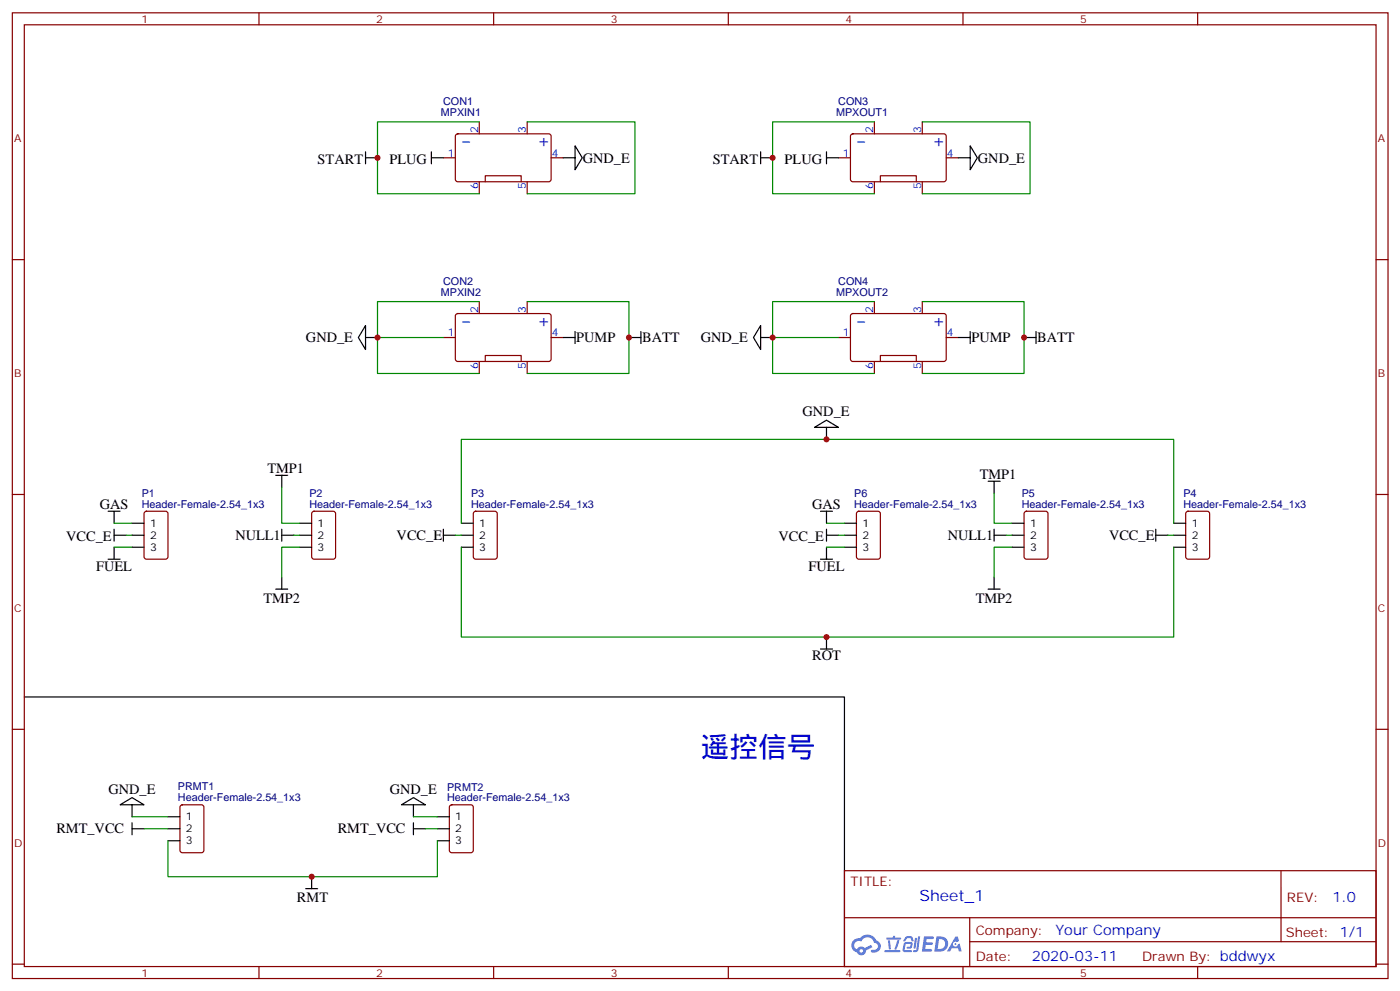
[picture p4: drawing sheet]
<svg xmlns="http://www.w3.org/2000/svg" width="413mm" height="292mm" viewBox="0 0 413 292" stroke-linecap="round" stroke-linejoin="round" font-family="sans-serif">
<path d="M7.2 205.2h241.6v79.4" fill="none" stroke="#000" stroke-width=".35"/>
<g fill="none" stroke="#870000" stroke-width=".35">
<path d="M3.6 3.8h405.4v284.3h-405.4zM7.2 7.3h398.2v277.3h-398.2zM76.3 3.8v3.5M145.5 3.8v3.5M214.6 3.8v3.5M283.7 3.8v3.5M352.9 3.8v3.5M3.6 76.4h3.6M405.4 76.4h3.6M3.6 145.6h3.6M405.4 145.6h3.6M3.6 214.7h3.6"/>
<path d="M405.4 214.7h3.6M248.8 256.4h156.6v28.2h-156.6zM377.4 256.4v20.9M248.8 270.2h156.5M285.7 277.3h119.6M285.7 270.2v14.1M3.6 283.9h3.6M76.3 284.6v3.5M145.5 284.6v3.5M214.6 284.6v3.5M283.7 284.6v3.5M352.9 284.6v3.5"/>
<path d="M405.4 283.9h3.6"/>
</g>
<g fill="#5487ff">
<path d="M272.3 275.7h2.5l.3 .2-.1 .5-2 .1-.1 .9h1.6l.4 .4-.4 .4h-1.7l-.2 1.2 1.9 .1 .2 .3-.2 .3-2.9 .1z"/>
<path d="M281.5 275.8h.7l.4 1.3-.7 .3a.74 .74 0 0 0-1.1 .3 .74 .74 0 0 0 .5 1 .74 .74 0 0 0 .9-.6l.6-.3 .6 2.3h-.9l-.2-.9h-1.8l-.6 .9h-.9z"/>
<path d="M269.6 276.1h.6l-.4 3a.31 .31 0 0 1-.3 .2 .31 .31 0 0 1-.3-.3z"/>
<path d="M270.5 275.7h.6l-.5 3.9a.89 .89 0 0 1-.7 .7 .89 .89 0 0 1-.9-.3l1-.4z"/>
<path d="M266.9 275.8l.6-.2 1.2 .1 .5 1.3-.6 .2-.4-1-1 .2a.95 .95 0 0 1-1 .8l-.1-.2z"/>
<path d="M266.5 277.5l1.8-.2a1.04 1.04 0 0 1 .6 1.1 1.04 1.04 0 0 1-.8 .9h-.7a.29 .29 0 0 1-.3-.3 .29 .29 0 0 1 .4-.3h.6l.2-.8-1.4 .1-.3 1.7 1.9 .1a.29 .29 0 0 1 .2 .3 .29 .29 0 0 1-.3 .3l-2-.1-.4-.3 .2-2z"/>
<path d="M260.6 279.8h4.4a.3 .3 0 0 1 .3 .3 .3 .3 0 0 1-.3 .3h-4.3z"/>
<path d="M264.4 276.8h.6l-.5 1.7a1.02 1.02 0 0 1-.7 1.1l-.2-.2z"/>
<path d="M261.6 276.9h.6l.3 2.4-.3 .3-.3-.2z"/>
<path d="M261.2 276.1h1.9l.2-.6h.5l-.1 .6h1.5a.29 .29 0 0 1 .3 .3 .29 .29 0 0 1-.3 .2h-3.9z"/>
<path d="M275.9 275.7l-.6 4.5h1.4a2.27 2.27 0 0 0 2.7-2.3 2.27 2.27 0 0 0-2.7-2.2zM276.7 276.5a1.5 1.5 0 0 1 1.8 1.5 1.5 1.5 0 0 1-1.9 1.4h-.3z"/>
<path d="M251.5 276.9a2.09 2.09 0 0 0 1 3.5 1.37 1.37 0 0 0 1.5 .9 1.37 1.37 0 0 0 1.1-1.4l2-1-.5-.7-1.8 .9a1.4 1.4 0 0 0-2.3 .4 1.32 1.32 0 0 1-.6-1.8 1.32 1.32 0 0 1 1.9-.5 2.02 2.02 0 0 1 2-1.2 2.02 2.02 0 0 1 1.8 1.6 1.09 1.09 0 0 1 1.1 1.4 1.09 1.09 0 0 1-1.6 .7 .41 .41 0 0 0-.5 .3 .41 .41 0 0 0 .4 .5 1.89 1.89 0 0 0 2.4-1.2 1.89 1.89 0 0 0-1.2-2.4 2.98 2.98 0 0 0-5-.7l-1 .2zM253.3 280a.52 .52 0 0 1 1 0 .52 .52 0 0 1-1 0z"/>
<circle cx="281.5" cy="278" r=".28"/>
</g>
<g fill="none" stroke="#870000" stroke-width=".35">
<path d="M134.4 39.6l.5-.2 27.1 .1 .4 .6-.1 13-.6 .4h-27.1l-.4-.7v-12.7zM141.2 35.9v3.5M155.3 35.9v3.5M250.8 39.6l.5-.2 27.1 .1 .4 .6-.1 13-.6 .4h-27.1l-.4-.7v-12.7zM257.6 35.9v3.5M271.7 35.9v3.5M130.6 46.5h3.6M141.2 53.5v3.5M143 53.5v-1.7h10.6v1.7M155.3 53.5v3.5M162.4 46.5h3.5M247.1 46.5h3.5"/>
<path d="M257.6 53.5v3.5M259.4 53.5v-1.7h10.6v1.7M271.7 53.5v3.5M278.8 46.5h3.5M130.6 99.4h3.6M134.4 92.5l.5-.2 27.1 .1 .4 .6-.1 13-.6 .4h-27.1l-.4-.7v-12.7zM141.2 88.8v3.5M155.3 88.8v3.5M162.4 99.4h3.5M247.1 99.4h3.5M250.8 92.5l.5-.2 27.1 .1 .4 .6-.1 13-.6 .4h-27.1l-.4-.7v-12.7zM257.6 88.8v3.5"/>
<path d="M271.7 88.8v3.5M278.8 99.4h3.5M141.2 106.4v3.6M143 106.4v-1.7h10.6v1.7M155.3 106.4v3.6M257.6 106.4v3.6M259.4 106.4v-1.7h10.6v1.7M271.7 106.4v3.6M42.7 150.7l.4-.2h5.7l.6 .5 .1 12.9-.5 .7h-5.9l-.6-.4-.1-13zM92.1 150.7l.4-.2h5.7l.6 .5 .1 12.9-.5 .7h-5.9l-.6-.4-.1-13zM139.7 150.7l.5-.2h5.6l.7 .5v12.9l-.5 .7h-5.8l-.7-.4v-13zM252.6 150.7l.4-.2h5.7l.6 .5 .1 12.9-.5 .7h-5.9l-.6-.4-.1-13z"/>
<path d="M302 150.7l.4-.2h5.7l.6 .5 .1 12.9-.5 .7h-5.9l-.6-.4-.1-13zM349.6 150.7l.5-.2h5.6l.7 .5v12.9l-.5 .7h-5.8l-.7-.4v-13zM53.3 237.2l.4-.2h5.7l.6 .4 .1 13-.5 .6-5.9 .1-.6-.5-.1-12.9zM132.6 237.2l.5-.2h5.6l.7 .4 .1 13-.5 .6-5.9 .1-.6-.5-.1-12.9z"/>
</g>
<g fill="none" stroke="#000" stroke-width=".35">
<path d="M107.7 46.5h3.5M107.7 44.7v3.5M127.1 46.5h3.5M127.1 44.7v3.5M165.9 46.5h3.5M169.4 42.9l2.2 3.6-2.2 3.5zM224.1 46.5h3.5M224.1 44.7v3.5M243.5 46.5h3.6M243.5 44.7v3.5M282.3 46.5h3.6M285.9 42.9l2.1 3.6-2.1 3.5z"/>
<path d="M107.7 95.8v7.1l-2.1-3.5zM107.7 99.4h3.5M165.9 99.4h3.5M169.4 97.6v3.5M185.3 99.4h3.5M188.8 97.6v3.5M224.1 95.8v7.1l-2.1-3.5zM224.1 99.4h3.5M282.3 99.4h3.6M285.9 97.6v3.5M301.7 99.4h3.6M305.3 97.6v3.5"/>
<path d="M81.2 139.9h3.6M83 139.9v3.6M240 125.8l3.5-2.1 3.6 2.1zM243.5 125.8v3.6M31.9 150.5h3.5M33.6 157.6h3.5M33.6 150.5v3.6M33.6 155.8v3.5M38.9 154.1h3.5M38.9 157.6h3.5M83 157.6h3.5M83 155.8v3.5"/>
<path d="M88.3 154.1h3.5M88.3 157.6h3.5M130.6 157.6h3.6M130.6 155.8v3.5M135.9 154.1h3.6M135.9 157.6h3.6M241.8 150.5h3.5M243.5 157.6h3.6M243.5 150.5v3.6M243.5 155.8v3.5M248.8 154.1h3.5M248.8 157.6h3.5"/>
<path d="M291.1 141.7h3.6M292.9 157.6h3.5M292.9 141.7v3.5M292.9 155.8v3.5M298.2 154.1h3.5M298.2 157.6h3.5M340.5 157.6h3.6M340.5 155.8v3.5M345.8 154.1h3.6M345.8 157.6h3.6M31.9 164.6h3.5M33.6 161.1v3.5"/>
<path d="M38.9 161.1h3.5M81.2 173.5h3.6M83 169.9v3.6M88.3 161.1h3.5M135.9 161.1h3.6M241.8 164.6h3.5M243.5 161.1v3.5M248.8 161.1h3.5M291.1 173.5h3.6M292.9 169.9v3.6M298.2 161.1h3.5M345.8 161.1h3.6"/>
<path d="M241.8 191.1h3.5M243.5 187.6v3.5M35.4 237l3.5-2.2 3.5 2.2zM38.9 237v3.5M118.3 237l3.5-2.2 3.5 2.2zM121.8 237v3.5M38.9 244h3.5M38.9 242.3v3.5M49.5 240.5h3.5M49.5 244h3.5M49.5 247.5h3.5M91.8 258.1v3.6"/>
<path d="M121.8 244h3.5M121.8 242.3v3.5M128.9 240.5h3.5M128.9 244h3.5M128.9 247.5h3.5M90.1 261.7h3.5"/>
</g>
<g fill="none" stroke="#008700" stroke-width=".35">
<path d="M141.2 35.9h-30v21.1h30M155.3 35.9h31.8v21.1h-31.8M257.6 35.9h-30v21.1h30M271.7 35.9h31.8v21.1h-31.8M111.2 99.4h19.4M141.2 88.8h-30v21.2h30M155.3 88.8h30v21.2h-30M227.6 99.4h19.5M257.6 88.8h-30v21.2h30M271.7 88.8h30v21.2h-30M33.6 154.1h5.3M37.1 157.6h1.8"/>
<path d="M83 143.5v10.6h5.3M86.5 157.6h1.8M134.2 157.6h1.7M135.9 154.1v-24.7h209.9v24.7M243.5 154.1h5.3M247.1 157.6h1.7M292.9 145.2v8.9h5.3M296.4 157.6h1.8M344.1 157.6h1.7M33.6 161.1h5.3M88.3 161.1h-5.3v8.8M135.9 161.1v26.5h209.9v-26.5"/>
<path d="M243.5 161.1h5.3M298.2 161.1h-5.3v8.8M38.9 240.5h10.6M42.4 244h7.1M49.5 247.5v10.6h79.4v-10.6M121.8 240.5h7.1M125.3 244h3.6"/>
</g>
<g fill="#c00">
<circle cx="111.2" cy="46.5" r=".88"/>
<circle cx="185.3" cy="99.4" r=".88"/>
<circle cx="111.2" cy="99.4" r=".88"/>
<circle cx="227.6" cy="46.5" r=".88"/>
<circle cx="227.6" cy="99.4" r=".88"/>
<circle cx="301.7" cy="99.4" r=".88"/>
<circle cx="91.8" cy="258.1" r=".88"/>
<circle cx="243.5" cy="187.6" r=".88"/>
<circle cx="243.5" cy="129.4" r=".88"/>
</g>
<text font-size="8.5" fill="#00f" x="206.5" y="222.8">遥控信号</text>
<g font-size="5.6" fill="#00f">
<text x="135.7" y="43.3">-</text>
<text x="158.6" y="43.3">+</text>
<text x="252.1" y="43.3">-</text>
<text x="275" y="43.3">+</text>
<text x="135.7" y="96.2">-</text>
<text x="158.6" y="96.2">+</text>
<text x="252.1" y="96.2">-</text>
<text x="275" y="96.2">+</text>
</g>
<text font-size="4.6" fill="#00f" x="270.9" y="265.4">Sheet_1</text>
<g font-size="4.2">
<text x="171.7" y="47.9">GND_E</text>
<text x="288.1" y="47.9">GND_E</text>
<text x="93.6" y="48.2">START</text>
<text x="114.8" y="48.2">PLUG</text>
<text x="210" y="48.2">START</text>
<text x="231.2" y="48.2">PLUG</text>
<text x="90.2" y="100.8">GND_E</text>
<text x="169.8" y="100.8">PUMP</text>
<text x="189.2" y="100.8">BATT</text>
<text x="206.5" y="100.8">GND_E</text>
<text x="286.2" y="100.8">PUMP</text>
<text x="305.6" y="100.8">BATT</text>
<text x="236.5" y="122.5">GND_E</text>
<text x="78.8" y="139.2">TMP1</text>
<text x="288.7" y="141">TMP1</text>
<text x="29.4" y="149.8">GAS</text>
<text x="239.3" y="149.8">GAS</text>
<text x="19.5" y="159.3">VCC_E</text>
<text x="69.3" y="159">NULL1</text>
<text x="116.9" y="159">VCC_E</text>
<text x="229.4" y="159.3">VCC_E</text>
<text x="279.2" y="159">NULL1</text>
<text x="326.8" y="159">VCC_E</text>
<text x="28.3" y="168.2">FUEL</text>
<text x="238.2" y="168.2">FUEL</text>
<text x="77.6" y="177.4">TMP2</text>
<text x="287.5" y="177.4">TMP2</text>
<text x="239.3" y="194.3">ROT</text>
<text x="32" y="233.8">GND_E</text>
<text x="114.9" y="233.7">GND_E</text>
<text x="16.6" y="245.4">RMT_VCC</text>
<text x="99.5" y="245.4">RMT_VCC</text>
<text x="87.5" y="265.6">RMT</text>
</g>
<g font-size="4.2" fill="#00f">
<text x="392.6" y="265.6">1.0</text>
<text x="311" y="275.2">Your Company</text>
<text x="304.1" y="283">2020-03-11</text>
</g>
<g font-size="3.9" fill="#800">
<text x="250.6" y="260.9">TITLE:</text>
<text x="379.2" y="265.6">REV:</text>
<text x="287.5" y="275.1">Company:</text>
<text x="378.9" y="275.8">Sheet: 1/1</text>
<text x="287.5" y="282.8">Date:</text>
<text x="336.5" y="282.9">Drawn By: bddwyx</text>
</g>
<g font-size="3.2" fill="#800">
<text x="41.7" y="6.8">1</text>
<text x="110.9" y="6.8">2</text>
<text x="180" y="6.8">3</text>
<text x="249.2" y="6.8">4</text>
<text x="318.3" y="6.8">5</text>
<text x="4.2" y="41.9">A</text>
<text x="406" y="41.9">A</text>
<text x="4.2" y="111">B</text>
<text x="406" y="111">B</text>
<text x="4.2" y="180.2">C</text>
<text x="406" y="180.2">C</text>
<text x="4.2" y="249.3">D</text>
<text x="406" y="249.3">D</text>
<text x="41.7" y="287.6">1</text>
<text x="110.9" y="287.6">2</text>
<text x="180" y="287.6">3</text>
<text x="249.2" y="287.6">4</text>
<text x="318.3" y="287.6">5</text>
</g>
<g font-size="3.2" fill="#000080">
<text x="129.9" y="34.1">MPXIN1</text>
<text x="130.6" y="31">CON1</text>
<text x="246.3" y="34.1">MPXOUT1</text>
<text x="247" y="31">CON3</text>
<text x="130.6" y="83.9">CON2</text>
<text x="247" y="83.9">CON4</text>
<text x="129.9" y="87">MPXIN2</text>
<text x="246.3" y="87">MPXOUT2</text>
<text x="41.8" y="149.5">Header-Female-2.54_1x3</text>
<text x="41.8" y="146.3">P1</text>
<text x="91.2" y="146.3">P2</text>
<text x="91.2" y="149.5">Header-Female-2.54_1x3</text>
<text x="138.8" y="146.3">P3</text>
<text x="138.8" y="149.5">Header-Female-2.54_1x3</text>
<text x="251.7" y="149.5">Header-Female-2.54_1x3</text>
<text x="251.7" y="146.3">P6</text>
<text x="301.1" y="149.5">Header-Female-2.54_1x3</text>
<text x="301.1" y="146.3">P5</text>
<text x="348.7" y="149.5">Header-Female-2.54_1x3</text>
<text x="348.7" y="146.3">P4</text>
<text x="52.4" y="232.7">PRMT1</text>
<text x="131.7" y="232.8">PRMT2</text>
<text x="52.4" y="235.9">Header-Female-2.54_1x3</text>
<text x="131.7" y="235.9">Header-Female-2.54_1x3</text>
</g>
<g font-size="3.2" fill="#00f">
<text x="140.9" y="39.2" transform="rotate(-90 140.9 39.2)">2</text>
<text x="155" y="39.2" transform="rotate(-90 155 39.2)">3</text>
<text x="257.3" y="39.2" transform="rotate(-90 257.3 39.2)">2</text>
<text x="271.4" y="39.2" transform="rotate(-90 271.4 39.2)">3</text>
<text x="132" y="46.1">1</text>
<text x="162.6" y="46.1">4</text>
<text x="248.4" y="46.1">1</text>
<text x="279" y="46.1">4</text>
<text x="140.9" y="55.7" transform="rotate(-90 140.9 55.7)">6</text>
<text x="155" y="55.7" transform="rotate(-90 155 55.7)">5</text>
<text x="257.3" y="55.7" transform="rotate(-90 257.3 55.7)">6</text>
<text x="271.4" y="55.7" transform="rotate(-90 271.4 55.7)">5</text>
<text x="140.9" y="92.1" transform="rotate(-90 140.9 92.1)">2</text>
<text x="155" y="92.1" transform="rotate(-90 155 92.1)">3</text>
<text x="257.3" y="92.1" transform="rotate(-90 257.3 92.1)">2</text>
<text x="271.4" y="92.1" transform="rotate(-90 271.4 92.1)">3</text>
<text x="132" y="99">1</text>
<text x="162.6" y="99">4</text>
<text x="248.4" y="99">1</text>
<text x="279" y="99">4</text>
<text x="140.9" y="108.6" transform="rotate(-90 140.9 108.6)">6</text>
<text x="155" y="108.6" transform="rotate(-90 155 108.6)">5</text>
<text x="257.3" y="108.6" transform="rotate(-90 257.3 108.6)">6</text>
<text x="271.4" y="108.6" transform="rotate(-90 271.4 108.6)">5</text>
</g>
<g font-size="3.2">
<text x="44.2" y="155.1">1</text>
<text x="93.6" y="155.1">1</text>
<text x="141.2" y="155.1">1</text>
<text x="254.1" y="155.1">1</text>
<text x="303.5" y="155.1">1</text>
<text x="351.1" y="155.1">1</text>
<text x="44.2" y="158.6">2</text>
<text x="93.6" y="158.6">2</text>
<text x="141.2" y="158.6">2</text>
<text x="254.1" y="158.6">2</text>
<text x="303.5" y="158.6">2</text>
<text x="351.1" y="158.6">2</text>
<text x="44.2" y="162.2">3</text>
<text x="93.6" y="162.2">3</text>
<text x="141.2" y="162.2">3</text>
<text x="254.1" y="162.2">3</text>
<text x="303.5" y="162.2">3</text>
<text x="351.1" y="162.2">3</text>
<text x="54.8" y="241.5">1</text>
<text x="54.8" y="245.1">2</text>
<text x="134.2" y="241.5">1</text>
<text x="134.2" y="245.1">2</text>
<text x="54.8" y="248.6">3</text>
<text x="134.2" y="248.6">3</text>
</g>
</svg>
